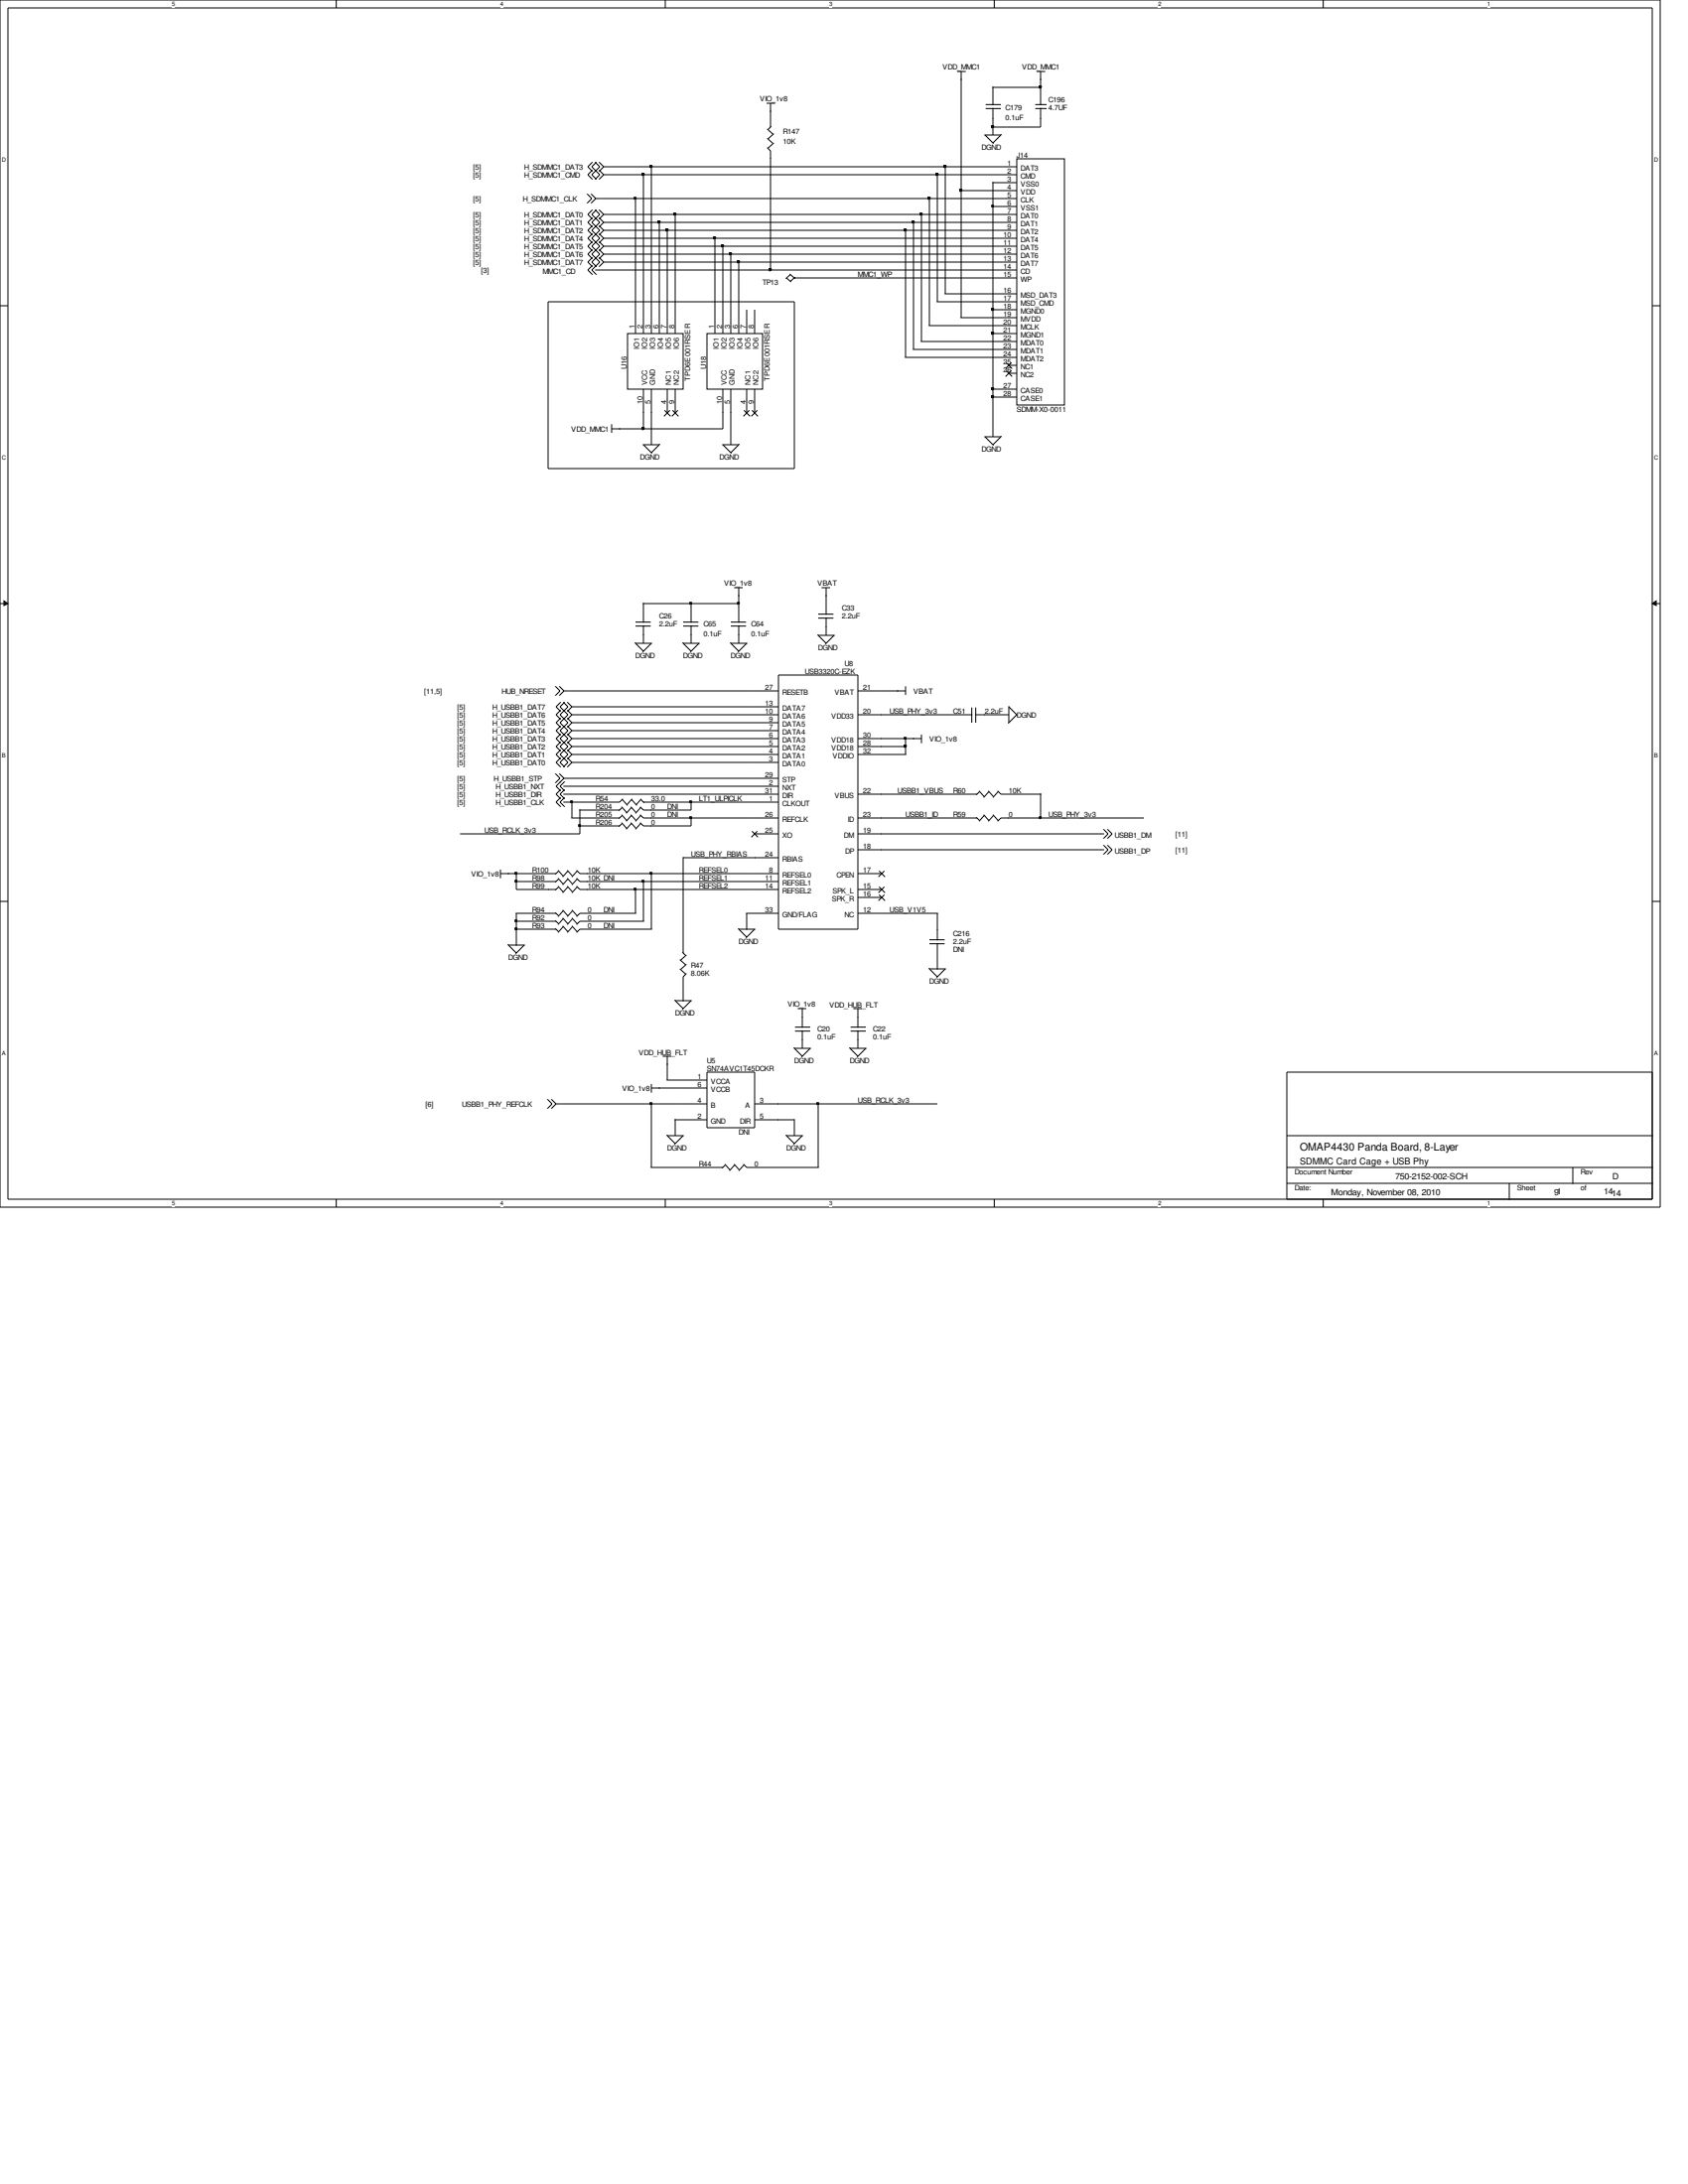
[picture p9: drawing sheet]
<svg xmlns="http://www.w3.org/2000/svg" width="216mm" height="279mm" viewBox="0 0 216 279" stroke-linecap="round" stroke-linejoin="round" font-family="sans-serif">
<path d="M0 0h212.3v154.4h-212.3zM1 1h210.3v152.4h-210.3z" fill="none" stroke="#000" stroke-width=".13"/>
<g fill="#fff">
<path d="M22 .1h.4v.8h-.4z"/>
<path d="M22 153.5h.4v.8h-.4z"/>
</g>
<path d="M43 0v1M43 153.4v1" fill="none" stroke="#000" stroke-width=".13"/>
<g fill="#fff">
<path d="M64 .1h.3v.8h-.3z"/>
<path d="M64 153.5h.3v.8h-.3z"/>
</g>
<path d="M85.1 0v1M85.1 153.4v1" fill="none" stroke="#000" stroke-width=".13"/>
<g fill="#fff">
<path d="M106.1 .1h.3v.8h-.3z"/>
<path d="M106.1 153.5h.3v.8h-.3z"/>
</g>
<path d="M127.2 0v1M127.2 153.4v1" fill="none" stroke="#000" stroke-width=".13"/>
<g fill="#fff">
<path d="M148.2 .1h.3v.8h-.3z"/>
<path d="M148.2 153.5h.3v.8h-.3z"/>
</g>
<path d="M169.2 0v1M169.2 153.4v1" fill="none" stroke="#000" stroke-width=".13"/>
<g fill="#fff">
<path d="M190.2 .1h.4v.8h-.4z"/>
<path d="M190.2 153.5h.4v.8h-.4z"/>
<path d="M.3 20.1h.5v.8h-.5z"/>
<path d="M211.6 20.1h.5v.8h-.5z"/>
<path d="M.3 58.2h.5v.8h-.5z"/>
<path d="M211.6 58.2h.5v.8h-.5z"/>
</g>
<path d="M0 39.1h1M211.3 39.1h1" fill="none" stroke="#000" stroke-width=".13"/>
<g fill="#fff">
<path d="M.3 96.3h.4v.8h-.4z"/>
<path d="M211.6 96.3h.4v.8h-.4z"/>
</g>
<path d="M0 77.2h1M.5 76.9l.5 .3-.5 .3zM211.3 77.2l.5-.3v.6zM211.3 77.2h1" fill="none" stroke="#000" stroke-width=".13"/>
<path d="M.5 76.9l.5 .3-.5 .3zM211.3 77.2l.5-.3v.6z" fill="#000"/>
<g fill="#fff">
<path d="M.3 134.4h.4v.8h-.4z"/>
<path d="M211.6 134.4h.4v.8h-.4z"/>
</g>
<g fill="none" stroke="#000" stroke-width=".13">
<path d="M98 13.2h1.1M98.1 18.9l.5 .4v15.2M98.1 16.5l.8 .7M98.1 17.7l.8 .7M98.6 13.2v3.1M98.6 16.2l-.4 .4M99 18.3l-.8 .7M99 17.1l-.8 .7M122.4 9.1h1.1M122.9 9.1v31.5M125.9 17.3h2.1M126 17.3l1.1 1.1"/>
<path d="M126.1 13.9h1.9M126.1 13.4h1.9M126.8 16.1h.2v.2h-.2zM126.9 11.2h6.2M127 11.1v2.4M127 13.8v3.5M128.1 17.2l-1.1 1.1M132.4 13.9h1.5M132.4 13.4h1.5M132.6 9.1h1.1M132.9 11h.2v.2h-.2zM133.1 9.1v4.4"/>
<path d="M133.1 13.8v2.5h-6.2M70.1 38.6h31.5v21.3h-31.5zM75.1 24.8l.6 .6-.6 .6M75.6 24.8l.6 .6-.6 .6M75.8 32.9l-.6 .6 .6 .6M75.8 30.9l-.6 .6 .6 .6M75.8 29.9l-.6 .6 .6 .6M75.8 27.9l-.6 .5 .6 .6M75.8 31.9l-.6 .6 .6 .6M75.8 28.9l-.6 .6 .6 .6M75.8 34l-.6 .5 .6 .6M75.8 26.8l-.6 .6 .6 .6"/>
<path d="M75.8 21.8l-.6 .6 .6 .5M75.8 20.7l-.6 .6 .6 .6M76.1 26.8l.6 .6-1 1 1 1.1-1 1 1 1-1 1 1 1-1 1 .6 .6M76.1 20.7l.6 .6-1 1.1 .6 .5M76.1 21.8l.6 .6-.6 .5M76.1 25.4h53.9M76.1 34.5h53.9M76.3 26.8l-.6 .6 1 1-1 1.1 1 1-1 1 1 1-1 1 .6 .6M76.3 20.7l-.6 .6 .6 .6M76.6 30.9l.6 .6-.6 .6M76.6 32.9l.6 .6-.6 .6M76.6 27.9l.6 .5-.6 .6"/>
<path d="M76.6 31.9l.6 .6-.6 .6M76.6 29.9l.6 .6-.6 .6M76.6 28.9l.6 .6-.6 .6M76.6 26.8l.6 .6-.6 .6M76.6 21.8l.6 .6-.6 .5M76.6 20.7l.6 .6-.6 .6M77.1 21.3h52.9M77.1 22.4h52.9M77.1 27.4h52.9M77.1 28.4h52.9M77.1 29.5h52.9M77.1 30.5h52.9"/>
<path d="M77.1 31.5h52.9M77.1 32.5h52.9M77.1 33.5h52.9M81.1 25.2h.2v.2h-.2zM81.3 25.3v17.4M82.1 22.2h.2v.2h-.2zM82.3 22.3v20.4M83.2 21.2h.1v.2h-.1zM83.3 21.3v21.4M84.2 28.3h.2v.2h-.2zM84.3 28.4v14.3M85.2 29.3h.2v.2h-.2z"/>
<path d="M85.3 29.4v13.3M86.2 27.3h.2v.2h-.2zM86.4 27.3v15.4M91.3 30.3h.2v.2h-.2zM91.4 30.4v12.3M92.3 31.3h.2v.2h-.2zM92.5 31.4v11.3M93.3 32.4h.2v.1h-.2zM93.5 32.4v10.3M94.3 33.4h.2v.2h-.2zM94.5 33.4v9.3M95.5 39.6v3.1"/>
<path d="M96.5 39.6v3.1M98.4 34.4h.2v.2h-.2zM100.6 35.6l.6 .5M101 35.1l.6 .5M101.1 35.1l-.6 .5M101.5 35.6h28.5M101.6 35.6h.1M101.7 35.5l-.6 .5M115.7 29.3h.2v.2h-.2zM115.8 29.4v16.3M116.7 28.3h.2v.2h-.2zM116.8 28.4v16.3"/>
<path d="M117.7 27.3h.2v.2h-.2zM117.9 27.3v16.4M118.7 25.2h.2v.2h-.2zM118.9 25.3v16.4M119.7 22.2h.2v.2h-.2zM119.8 38.6h10.2M119.9 22.3v16.3M120.7 21.2h.2v.2h-.2zM120.8 37.6h9.2M120.9 21.3v16.3M122.8 24.2h.2v.2h-.2zM122.9 24.4h7.1"/>
<path d="M126.8 39.5h.2v.2h-.2zM126.8 26.3h.2v.1h-.2zM126.9 23.4h3.1M126.9 26.4h3.1M126.9 39.6h3.1M127 23.3v32.6M130 20.3h6.1v31.5h-6.1zM78.2 54.3v1.1M80.3 42.7h7.1v7.1h-7.1zM82.1 54.7h.2v.2h-.2zM82.2 56.9h2.1M82.3 56.9l1.1 1.1"/>
<path d="M82.3 49.8v5.1M83.3 49.8v7.1M84.4 56.8l-1.1 1.1M85 52.5l.8 .8M85.3 49.8v3M85.7 52.5l-.8 .8M86 52.5l.8 .8M86.4 49.8v3M86.7 52.5l-.8 .8M90.4 42.7h7.1v7.1h-7.1zM92.4 56.9h2.1M92.5 49.8v5.1h-14.3"/>
<path d="M92.5 56.9l1.1 1.1M93.5 49.8v7.1M94.6 56.8l-1.1 1.1M95.2 52.5l.7 .8M95.5 49.8v3M95.8 52.5l-.7 .8M96.2 52.5l.7 .8M96.5 49.8v3M96.9 52.5l-.8 .8M115.7 45.7h14.3M116.8 44.7h13.2M117.8 43.7h12.2"/>
<path d="M118.8 41.7h11.2M122.9 40.6h7.1M125.9 55.9h2.1M126 55.9l1.1 1.1M126.8 49.6h.2v.2h-.2zM126.8 42.5h.2v.2h-.2zM126.8 50.6h.2v.2h-.2zM126.9 42.7h3.1M126.9 49.8h3.1M126.9 50.8h3.1M128.1 55.8l-1.1 1.1M128.7 46.4l.8 .8"/>
<path d="M128.7 47.4l.8 .8M129 46.7h1M129 47.8h1M129.4 46.4l-.8 .8M129.4 47.4l-.8 .8M81.3 79.6h1.9M82.2 77.2h12.3M82.3 77.1v2.6M87.4 79.6h1.9M88.2 77.1h.2v.1h-.2zM88.4 77.1v2.6M93.5 79.6h1.9"/>
<path d="M93.9 75.2h1.1M94.3 77.1h.2v.1h-.2zM94.5 75.2v4.5M104.6 78.6h2M104.6 79.1h2M105.1 75.2h1.1M105.7 75.2v3.5M105.7 79v2.3M71 99l.6 .6-.6 .6M71 87.8l.6 .6-.6 .6M71.5 99l.6 .6-1 1 .6 .6M71.5 87.8l.6 .6-.6 .6"/>
<path d="M71.7 96.9l-.6 .6 .6 .6M71.7 94.9l-.6 .6 .6 .6M71.7 92.9l-.6 .6 .6 .6M71.7 93.9l-.6 .6 .6 .6M71.7 91.9l-.6 .6 .6 .5M71.7 95.9l-.6 .6 .6 .6M71.7 90.8l-.6 .6 .6 .6M71.7 89.8l-.6 .6 .6 .6M72.1 89.8l.5 .6-1 1 1 1.1-1 1 1 1-1 1 1 1-1 1 .6 .6M72.1 88.4h27.5M72.1 99.6h27.5M72.2 89.8l-.6 .6 1 1-1 1.1 1 1-1 1 1 1-1 1 1 1-.5 .6"/>
<path d="M72.2 100l-.6 .6 .6 .6M72.6 94.9l.6 .6-.6 .6M72.6 96.9l.6 .6-.6 .6M72.6 92.9l.6 .6-.6 .6M72.6 91.9l.6 .6-.6 .5M72.6 95.9l.6 .6-.6 .6M72.6 93.9l.6 .6-.6 .6M72.6 90.8l.6 .6-.6 .6M72.6 89.8l.6 .6-.6 .6M73.1 94.5h26.5M73.1 91.4h26.5M73.1 95.5h26.5"/>
<path d="M73.1 97.5h26.5M73.1 96.5h26.5M73.1 93.5h26.5M73.1 92.5h26.5M73.1 90.4h26.5M81.2 82.2l1.1 1.1M81.3 82.3h2.1M81.3 80.1h1.9M82.3 80v2.3M83.3 82.3l-1.1 1.1M87.3 82.2l1.1 1.1M87.4 82.3h2.1"/>
<path d="M87.4 80.1h1.9M88.4 80v2.3M89.4 82.3l-1.1 1.1M93.4 82.2l1.1 1.1M93.5 82.3h2.1M93.5 80.1h1.9M94.5 80v2.3M95.5 82.3l-1.1 1.1M99.6 86.4h10.1v32.5h-10.1zM104.6 81.2l1.1 1.1M104.6 81.3h2.2M106.7 81.3l-1.1 1.1"/>
<path d="M109.7 88.4h6.1M109.7 94.5h8.2M109.7 91.4h14.7M109.7 95.5h6.1M109.7 96.5h6.2M115.7 94.3h.2v.2h-.2zM115.7 95.3h.2v.2h-.2zM115.8 87.8v1.1M115.8 94.4v2.1M117.9 94v1.1M124.3 90.5v2M124.7 91.4h4.3"/>
<path d="M124.8 90.5v2M129 90.3v2.2M129 90.4l1.1 1.1M130 91.4l-1.1 1.1M0 115.3h1M64 111.8h7.1M64 111.3v1.1M65.9 112.6h.2v.2h-.2zM65.9 111.6h.2v.2h-.2zM65.9 117.7h.2v.2h-.2zM65.9 118.7h.2v.2h-.2zM66 118.9h5.1"/>
<path d="M66 117.9h5.1M66 116.8h5.1M66 112.8h5.1M66 111.7v2.1h5.1M66 116.8v4.2M71 117.8l.5 .4M71 118.8l.5 .4M71 116.8l.5 .4M71.4 112.4l.7 .7M71.4 111.3l.7 .8M71.4 113.4l.7 .7M71.5 112.4l-.5 .5"/>
<path d="M71.5 111.4l-.5 .4M71.5 113.5l-.5 .4M71.7 101l-.6 .6 .6 .6M71.7 102l-.6 .6 .6 .6M72 117.4l.6 .8M72 118.4l.6 .8M72 116.4l.6 .8M72.1 117.5l-.7 .8M72.1 101.6h27.5M72.1 100.6h27.5M72.1 118.5l-.7 .8M72.1 116.5l-.7 .8"/>
<path d="M72.2 101l-.6 .6 .6 .6M72.2 102l-.6 .6 .6 .6M72.6 112.4l.6 .7M72.6 111.3l.6 .8M72.6 113.4l.6 .7M72.6 112.4l-.6 .8M72.6 111.4l-.6 .8M72.6 113.5l-.6 .7M73 102.5h.2v.1h-.2zM73.1 104.6h6.1M73.2 117.4l.6 .8M73.2 118.4l.6 .8"/>
<path d="M73.2 116.4l.6 .8M73.2 102.5v2.1M73.2 117.5l-.6 .8M73.2 118.5l-.6 .8M73.2 116.5l-.6 .8M73.7 111.3l.5 .5h25.4M73.7 113.4l.5 .4h25.4M73.7 112.4l.5 .4h25.4M73.8 112.4l-.6 .8M73.8 111.4l-.6 .8M73.8 113.5l-.6 .7M74 105.5h.2v.2h-.2z"/>
<path d="M74.1 105.7h5.1M74.1 103.6h5.1M74.2 103.5v3.2h-15.4M79.5 104.2l.7 .8M79.5 105.2l.7 .8M79.5 103.2l.7 .8M79.6 104.3l-.4 .4M79.6 103.3l-.4 .4M79.6 105.3l-.4 .4M79.6 102.3l.7 .7M79.7 102.2l-.5 .4h-7.1M80.7 104.2l.7 .8"/>
<path d="M80.7 105.2l.7 .8M80.7 103.2l.7 .8M80.8 104.3l-.7 .8M80.8 105.3l-.7 .8M80.8 103.3l-.7 .8M80.8 102.3l.6 .7M80.9 102.2l-.7 .8M81.1 113.6h.2v.2h-.2zM81.3 113.7v3.1M81.4 116.8h-7.2l-.5 .5M81.9 104.2l.4 .4h17.3M82 102.3l.4 .4"/>
<path d="M82 104.3l-.7 .8M82 105.3l-.7 .8M82 103.3l-.7 .8M82 102.2l-.6 .8M82.1 112.6h.2v.2h-.2zM82.3 102.6h17.3M82.3 112.7v5.2M82.4 117.9h-8.2l-.5 .4M83.2 111.6h.1v.2h-.1zM83.3 111.7v7.2M83.4 118.9h-9.2l-.5 .4M87.4 109.7h12.2"/>
<path d="M87.4 109.6v12.3M88.2 102.5h.2v.1h-.2zM88.2 104.5h.2v.2h-.2zM88.4 104.6v1.1h-6.1l-.4-.5M88.4 102.5v1.1h-6.1l-.4-.4M94.4 118.8l1.1 1.1M94.5 118.9h2.1M95.4 116.8h4.2M95.5 116.8v2.2M96.2 106.3l.7 .8M96.5 118.9l-1.1 1.1M96.5 106.7h3.1"/>
<path d="M96.9 106.3l-.8 .8M109.7 111.8h3.1M109.7 101.6h15.3M109.7 104.6h15.3M109.7 106.7h31.5M109.7 113.8h3.1M109.7 114.8h3.1M109.7 116.8h10.3M109.7 108.7h31.5M112.4 113.5l.8 .7M112.4 114.5l.8 .7M112.4 111.4l.8 .8"/>
<path d="M113.1 113.5l-.7 .7M113.1 114.5l-.7 .7M113.1 111.4l-.7 .8M119.9 116.8v3.5M124.9 104.6l.4 .4M125.2 101.2l.7 .7M125.3 101.3l-.4 .4M125.8 104.2l.7 .8M125.9 104.3l-.7 .8M126.4 101.2l.7 .7M126.5 101.3l-.7 .7M127 104.2l.7 .8"/>
<path d="M127.1 104.3l-.7 .8M127.6 101.2l.4 .4h5.2M127.7 101.3l-.7 .7M132.9 104.5h.2v.2h-.2zM133.1 101.5v3.1M141.1 106.1l.6 .6-.6 .6M141.1 108.1l.6 .6-.6 .6M141.6 106.1l.6 .6-.6 .6M141.6 108.1l.6 .6-.6 .6M146.3 104.6h-18.3l-.4 .5M211.3 115.3h1M64.9 120.8l1.1 1.1"/>
<path d="M65 120.9h2.1M67.1 120.9l-1.1 1.1M83.3 139.2h7.1M83.3 138.7v1.1M84.8 135.1h1.1M85.3 138.2h5.1M85.3 135.1v3.1M86.3 127.9l1.1 1.1M86.4 128h2.1M87 124l.7 .6M87 122.8l.7 .6M87.3 121.8l.4 .5"/>
<path d="M87.8 124.5l-.4 .5v3.1M87.8 123.4l-.8 .6M87.8 122.2l-.8 .7M88.4 128l-1.1 1.1M90.4 137.2h6.1v7.1h-6.1zM101.5 134l1.1 1.1M101.6 134.1h2.1M101.7 131.4h1.9M101.7 131.9h1.9M102 129h1.1M102.6 129v2.5M102.6 131.8v2.3"/>
<path d="M103.6 134.1l-1.1 1.1M108.6 134l1.1 1.1M108.7 134.1h2.1M108.8 131.4h1.9M108.8 131.9h1.9M109.1 129h1.1M109.7 129v2.5M109.7 131.8v2.3M110.7 134.1l-1.1 1.1M118.8 123.9l1.1 1.1M118.9 124h2.1M118.9 120.2h1.9"/>
<path d="M118.9 120.7h1.9M119.9 120.7v3.3M120.9 124l-1.1 1.1M164.6 137.2h46.7v16.2h-46.7zM70 140.6l.6 .6-.6 .6M70.5 140.6l.6 .6-.6 .6M71 141.2h19.4M83.2 141.1h.1v.2h-.1zM83.2 149.4h9.3M83.3 141.1v8.3M85.3 145.2l1.1 1.1M85.3 145.3h2.2"/>
<path d="M86.3 143.3h4.1M86.4 143.2v2.1M87.4 145.3l-1.1 1.1M92.7 148.9l.7 .8M92.8 149l-.4 .4M93.9 148.9l.7 .8M94 149l-.7 .8M95.1 148.9l.4 .5h9.2M95.2 149l-.7 .8M96.5 141.2h23.4M96.5 143.3h5.1M100.5 145.2l1.1 1.1"/>
<path d="M100.6 145.3h2.1M101.6 143.2v2.1M102.6 145.3l-1.1 1.1M104.5 141.1h.2v.2h-.2zM104.6 141.1v8.3M164.6 145.3h46.8M164.6 149.4h46.8M164.6 151.4h46.8M193 151.4v2.1M201.2 149.4v2.1"/>
</g>
<g fill="#000">
<path d="M126.8 16.1h.2v.2h-.2z" fill-rule="evenodd"/>
<path d="M126.8 16.1h.2v.2h-.2z" fill-rule="evenodd"/>
<path d="M126.8 16.1h.2v.2h-.2z" fill-rule="evenodd"/>
<path d="M132.9 11h.2v.2h-.2z" fill-rule="evenodd"/>
<path d="M132.9 11h.2v.2h-.2z" fill-rule="evenodd"/>
<path d="M132.9 11h.2v.2h-.2z" fill-rule="evenodd"/>
<path d="M81.1 25.2h.2v.2h-.2z" fill-rule="evenodd"/>
<path d="M82.1 22.2h.2v.2h-.2z" fill-rule="evenodd"/>
<path d="M82.1 22.2h.2v.2h-.2z" fill-rule="evenodd"/>
<path d="M82.1 22.2h.2v.2h-.2z" fill-rule="evenodd"/>
<path d="M83.2 21.2h.1v.2h-.1z" fill-rule="evenodd"/>
<path d="M83.2 21.2h.1v.2h-.1z" fill-rule="evenodd"/>
<path d="M84.2 28.3h.2v.2h-.2z" fill-rule="evenodd"/>
<path d="M84.2 28.3h.2v.2h-.2z" fill-rule="evenodd"/>
<path d="M84.2 28.3h.2v.2h-.2z" fill-rule="evenodd"/>
<path d="M85.2 29.3h.2v.2h-.2z" fill-rule="evenodd"/>
<path d="M85.2 29.3h.2v.2h-.2z" fill-rule="evenodd"/>
<path d="M85.2 29.3h.2v.2h-.2z" fill-rule="evenodd"/>
<path d="M86.2 27.3h.2v.2h-.2z" fill-rule="evenodd"/>
<path d="M86.2 27.3h.2v.2h-.2z" fill-rule="evenodd"/>
<path d="M91.3 30.3h.2v.2h-.2z" fill-rule="evenodd"/>
<path d="M91.3 30.3h.2v.2h-.2z" fill-rule="evenodd"/>
<path d="M92.3 31.3h.2v.2h-.2z" fill-rule="evenodd"/>
<path d="M92.3 31.3h.2v.2h-.2z" fill-rule="evenodd"/>
<path d="M93.3 32.4h.2v.1h-.2z" fill-rule="evenodd"/>
<path d="M93.3 32.4h.2v.1h-.2z" fill-rule="evenodd"/>
<path d="M94.3 33.4h.2v.2h-.2z" fill-rule="evenodd"/>
<path d="M94.3 33.4h.2v.2h-.2z" fill-rule="evenodd"/>
<path d="M98.4 34.4h.2v.2h-.2z" fill-rule="evenodd"/>
<path d="M98.4 34.4h.2v.2h-.2z" fill-rule="evenodd"/>
<path d="M98.4 34.4h.2v.2h-.2z" fill-rule="evenodd"/>
<path d="M115.7 29.3h.2v.2h-.2z" fill-rule="evenodd"/>
<path d="M115.7 29.3h.2v.2h-.2z" fill-rule="evenodd"/>
<path d="M116.7 28.3h.2v.2h-.2z" fill-rule="evenodd"/>
<path d="M116.7 28.3h.2v.2h-.2z" fill-rule="evenodd"/>
<path d="M117.7 27.3h.2v.2h-.2z" fill-rule="evenodd"/>
<path d="M117.7 27.3h.2v.2h-.2z" fill-rule="evenodd"/>
<path d="M118.7 25.2h.2v.2h-.2z" fill-rule="evenodd"/>
<path d="M118.7 25.2h.2v.2h-.2z" fill-rule="evenodd"/>
<path d="M118.7 25.2h.2v.2h-.2z" fill-rule="evenodd"/>
<path d="M119.7 22.2h.2v.2h-.2z" fill-rule="evenodd"/>
<path d="M119.7 22.2h.2v.2h-.2z" fill-rule="evenodd"/>
<path d="M119.7 22.2h.2v.2h-.2z" fill-rule="evenodd"/>
<path d="M120.7 21.2h.2v.2h-.2z" fill-rule="evenodd"/>
<path d="M120.7 21.2h.2v.2h-.2z" fill-rule="evenodd"/>
<path d="M120.7 21.2h.2v.2h-.2z" fill-rule="evenodd"/>
<path d="M122.8 24.2h.2v.2h-.2z" fill-rule="evenodd"/>
<path d="M122.8 24.2h.2v.2h-.2z" fill-rule="evenodd"/>
<path d="M122.8 24.2h.2v.2h-.2z" fill-rule="evenodd"/>
<path d="M126.8 39.5h.2v.2h-.2z" fill-rule="evenodd"/>
<path d="M126.8 39.5h.2v.2h-.2z" fill-rule="evenodd"/>
<path d="M126.8 26.3h.2v.1h-.2z" fill-rule="evenodd"/>
<path d="M82.1 54.7h.2v.2h-.2z" fill-rule="evenodd"/>
<path d="M82.1 54.7h.2v.2h-.2z" fill-rule="evenodd"/>
<path d="M82.1 54.7h.2v.2h-.2z" fill-rule="evenodd"/>
<path d="M126.8 49.6h.2v.2h-.2z" fill-rule="evenodd"/>
<path d="M126.8 49.6h.2v.2h-.2z" fill-rule="evenodd"/>
<path d="M126.8 42.5h.2v.2h-.2z" fill-rule="evenodd"/>
<path d="M126.8 42.5h.2v.2h-.2z" fill-rule="evenodd"/>
<path d="M126.8 42.5h.2v.2h-.2z" fill-rule="evenodd"/>
<path d="M126.8 50.6h.2v.2h-.2z" fill-rule="evenodd"/>
<path d="M126.8 50.6h.2v.2h-.2z" fill-rule="evenodd"/>
<path d="M126.8 49.6h.2v.2h-.2z" fill-rule="evenodd"/>
<path d="M126.8 50.6h.2v.2h-.2z" fill-rule="evenodd"/>
<path d="M88.2 77.1h.2v.1h-.2z" fill-rule="evenodd"/>
<path d="M94.3 77.1h.2v.1h-.2z" fill-rule="evenodd"/>
<path d="M115.7 94.3h.2v.2h-.2z" fill-rule="evenodd"/>
<path d="M115.7 95.3h.2v.2h-.2z" fill-rule="evenodd"/>
<path d="M115.7 95.3h.2v.2h-.2z" fill-rule="evenodd"/>
<path d="M115.7 95.3h.2v.2h-.2z" fill-rule="evenodd"/>
<path d="M65.9 112.6h.2v.2h-.2z" fill-rule="evenodd"/>
<path d="M65.9 111.6h.2v.2h-.2z" fill-rule="evenodd"/>
<path d="M65.9 117.7h.2v.2h-.2z" fill-rule="evenodd"/>
<path d="M65.9 118.7h.2v.2h-.2z" fill-rule="evenodd"/>
<path d="M73 102.5h.2v.1h-.2z" fill-rule="evenodd"/>
<path d="M74 105.5h.2v.2h-.2z" fill-rule="evenodd"/>
<path d="M81.1 113.6h.2v.2h-.2z" fill-rule="evenodd"/>
<path d="M82.1 112.6h.2v.2h-.2z" fill-rule="evenodd"/>
<path d="M83.2 111.6h.1v.2h-.1z" fill-rule="evenodd"/>
<path d="M88.2 102.5h.2v.1h-.2z" fill-rule="evenodd"/>
<path d="M88.2 104.5h.2v.2h-.2z" fill-rule="evenodd"/>
<path d="M132.9 104.5h.2v.2h-.2z" fill-rule="evenodd"/>
<path d="M83.2 141.1h.1v.2h-.1z" fill-rule="evenodd"/>
<path d="M104.5 141.1h.2v.2h-.2z" fill-rule="evenodd"/>
</g>
<text font-size="1.4" x="166.3" y="147.2">OMAP4430 Panda Board, 8-Layer</text>
<text font-size="1.2" x="166.3" y="149">SDMMC Card Cage + USB Phy</text>
<g font-size="1.1">
<text x="170.3" y="152.9">Monday, November 08, 2010</text>
<text x="178.5" y="150.9">750-2152-002-SCH</text>
<text x="198.8" y="152.9">91</text>
<text x="205.1" y="152.8">1414</text>
<text x="206.2" y="150.9">D</text>
</g>
<g font-size=".9">
<text x="120.6" y="8.9">VDD_MMC1</text>
<text x="130.7" y="8.9">VDD_MMC1</text>
<text x="97.2" y="13">VIO_1v8</text>
<text x="100.2" y="17.2">R147</text>
<text x="128.6" y="14.1">C179</text>
<text x="128.6" y="15.3">0.1uF</text>
<text x="134.1" y="13.1">C196</text>
<text x="134.1" y="14.1">4.7UF</text>
<text x="60.5" y="22.7">[5]</text>
<text x="60.5" y="21.7">[5]</text>
<text x="67.1" y="22.8">H_SDMMC1_CMD</text>
<text x="67.1" y="21.8">H_SDMMC1_DAT3</text>
<text x="100.2" y="18.4">10K</text>
<text x="125.6" y="19.2">DGND</text>
<text x="128.9" y="21.3">1</text>
<text x="128.9" y="22.3">2</text>
<text x="128.9" y="23.3">3</text>
<text x="130" y="20.2">J14</text>
<text x="130.6" y="21.8">DAT3</text>
<text x="130.6" y="22.9">CMD</text>
<text x="130.6" y="23.9">VSS0</text>
<text x="60.5" y="27.8">[5]</text>
<text x="60.5" y="28.8">[5]</text>
<text x="60.5" y="29.8">[5]</text>
<text x="60.5" y="25.7">[5]</text>
<text x="66.9" y="25.8">H_SDMMC1_CLK</text>
<text x="67.1" y="27.9">H_SDMMC1_DAT0</text>
<text x="67.1" y="28.9">H_SDMMC1_DAT1</text>
<text x="67.1" y="29.9">H_SDMMC1_DAT2</text>
<text x="128.9" y="24.3">4</text>
<text x="128.9" y="25.3">5</text>
<text x="128.9" y="26.3">6</text>
<text x="128.9" y="27.3">7</text>
<text x="128.9" y="28.4">8</text>
<text x="128.9" y="29.4">9</text>
<text x="130.6" y="24.9">VDD</text>
<text x="130.6" y="25.9">CLK</text>
<text x="130.6" y="26.9">VSS1</text>
<text x="130.6" y="27.9">DAT0</text>
<text x="130.6" y="29">DAT1</text>
<text x="130.6" y="30">DAT2</text>
<text x="60.5" y="33.9">[5]</text>
<text x="60.5" y="30.8">[5]</text>
<text x="60.5" y="31.8">[5]</text>
<text x="60.5" y="32.9">[5]</text>
<text x="61.6" y="34.9">[3]</text>
<text x="67.1" y="34">H_SDMMC1_DAT7</text>
<text x="67.1" y="30.9">H_SDMMC1_DAT4</text>
<text x="67.1" y="31.9">H_SDMMC1_DAT5</text>
<text x="67.1" y="32.9">H_SDMMC1_DAT6</text>
<text x="69.4" y="35.1">MMC1_CD</text>
<text x="109.7" y="35.5">MMC1_WP</text>
<text x="128.4" y="30.4">10</text>
<text x="128.4" y="31.4">11</text>
<text x="128.4" y="32.4">12</text>
<text x="128.4" y="33.4">13</text>
<text x="128.4" y="34.5">14</text>
<text x="128.4" y="35.5">15</text>
<text x="130.6" y="31">DAT4</text>
<text x="130.6" y="32">DAT5</text>
<text x="130.6" y="33">DAT6</text>
<text x="130.6" y="34">DAT7</text>
<text x="130.6" y="35.1">CD</text>
<text x="81.2" y="42" transform="rotate(-90 81.2 42)">1</text>
<text x="82.2" y="42" transform="rotate(-90 82.2 42)">2</text>
<text x="83.2" y="42" transform="rotate(-90 83.2 42)">3</text>
<text x="84.2" y="42" transform="rotate(-90 84.2 42)">6</text>
<text x="85.3" y="42" transform="rotate(-90 85.3 42)">7</text>
<text x="86.3" y="42" transform="rotate(-90 86.3 42)">8</text>
<text x="91.4" y="42" transform="rotate(-90 91.4 42)">1</text>
<text x="92.4" y="42" transform="rotate(-90 92.4 42)">2</text>
<text x="93.4" y="42" transform="rotate(-90 93.4 42)">3</text>
<text x="94.4" y="42" transform="rotate(-90 94.4 42)">6</text>
<text x="95.4" y="42" transform="rotate(-90 95.4 42)">7</text>
<text x="96.4" y="42" transform="rotate(-90 96.4 42)">8</text>
<text x="97.5" y="36.5">TP13</text>
<text x="128.4" y="37.5">16</text>
<text x="128.4" y="38.5">17</text>
<text x="128.4" y="39.5">18</text>
<text x="128.4" y="40.6">19</text>
<text x="128.4" y="41.6">20</text>
<text x="130.6" y="36.1">WP</text>
<text x="130.6" y="38.1">MSD_DAT3</text>
<text x="130.6" y="39.1">MSD_CMD</text>
<text x="130.6" y="40.1">MGND0</text>
<text x="130.6" y="41.1">MVDD</text>
<text x="80.2" y="47.2" transform="rotate(-90 80.2 47.2)">U16</text>
<text x="81.8" y="44.7" transform="rotate(-90 81.8 44.7)">IO1</text>
<text x="82.8" y="44.7" transform="rotate(-90 82.8 44.7)">IO2</text>
<text x="83.8" y="44.7" transform="rotate(-90 83.8 44.7)">IO3</text>
<text x="84.8" y="44.7" transform="rotate(-90 84.8 44.7)">IO4</text>
<text x="85.9" y="44.7" transform="rotate(-90 85.9 44.7)">IO5</text>
<text x="86.9" y="44.7" transform="rotate(-90 86.9 44.7)">IO6</text>
<text x="90.3" y="47.2" transform="rotate(-90 90.3 47.2)">U18</text>
<text x="91.9" y="44.7" transform="rotate(-90 91.9 44.7)">IO1</text>
<text x="93" y="44.7" transform="rotate(-90 93 44.7)">IO2</text>
<text x="94" y="44.7" transform="rotate(-90 94 44.7)">IO3</text>
<text x="95" y="44.7" transform="rotate(-90 95 44.7)">IO4</text>
<text x="96" y="44.7" transform="rotate(-90 96 44.7)">IO5</text>
<text x="97" y="44.7" transform="rotate(-90 97 44.7)">IO6</text>
<text x="128.4" y="42.6">21</text>
<text x="128.4" y="43.6">22</text>
<text x="128.4" y="44.6">23</text>
<text x="128.4" y="45.6">24</text>
<text x="128.4" y="46.7">25</text>
<text x="128.4" y="47.7">26</text>
<text x="130.6" y="42.2">MCLK</text>
<text x="130.6" y="43.2">MGND1</text>
<text x="130.6" y="44.2">MDAT0</text>
<text x="130.6" y="45.2">MDAT1</text>
<text x="130.6" y="46.2">MDAT2</text>
<text x="130.6" y="47.2">NC1</text>
<text x="82.2" y="51.6" transform="rotate(-90 82.2 51.6)">10</text>
<text x="82.8" y="49.3" transform="rotate(-90 82.8 49.3)">VCC</text>
<text x="83.2" y="51.6" transform="rotate(-90 83.2 51.6)">5</text>
<text x="83.8" y="49.3" transform="rotate(-90 83.8 49.3)">GND</text>
<text x="85.3" y="51.6" transform="rotate(-90 85.3 51.6)">4</text>
<text x="85.9" y="49.3" transform="rotate(-90 85.9 49.3)">NC1</text>
<text x="86.3" y="51.6" transform="rotate(-90 86.3 51.6)">9</text>
<text x="86.9" y="49.3" transform="rotate(-90 86.9 49.3)">NC2</text>
<text x="88.3" y="48.8" transform="rotate(-90 88.3 48.8)">TPD6E001RSER</text>
<text x="92.4" y="51.6" transform="rotate(-90 92.4 51.6)">10</text>
<text x="93" y="49.3" transform="rotate(-90 93 49.3)">VCC</text>
<text x="93.4" y="51.6" transform="rotate(-90 93.4 51.6)">5</text>
<text x="94" y="49.3" transform="rotate(-90 94 49.3)">GND</text>
<text x="95.4" y="51.6" transform="rotate(-90 95.4 51.6)">4</text>
<text x="96" y="49.3" transform="rotate(-90 96 49.3)">NC1</text>
<text x="96.4" y="51.6" transform="rotate(-90 96.4 51.6)">9</text>
<text x="97" y="49.3" transform="rotate(-90 97 49.3)">NC2</text>
<text x="98.5" y="48.8" transform="rotate(-90 98.5 48.8)">TPD6E001RSER</text>
<text x="128.4" y="49.7">27</text>
<text x="128.4" y="50.7">28</text>
<text x="130" y="52.7">SDMM-X0-0011</text>
<text x="130.6" y="48.3">NC2</text>
<text x="130.6" y="50.3">CASE0</text>
<text x="130.6" y="51.3">CASE1</text>
<text x="73.1" y="55.2">VDD_MMC1</text>
<text x="81.9" y="58.8">DGND</text>
<text x="92" y="58.8">DGND</text>
<text x="125.6" y="57.8">DGND</text>
<text x="92.6" y="74.9">VIO_1v8</text>
<text x="104.6" y="74.9">VBAT</text>
<text x="84.3" y="79.2">C26</text>
<text x="84.3" y="80.2">2.2uF</text>
<text x="90" y="80.2">C65</text>
<text x="90" y="81.4">0.1uF</text>
<text x="96.1" y="80.2">C64</text>
<text x="96.1" y="81.4">0.1uF</text>
<text x="104.6" y="83.2">DGND</text>
<text x="107.7" y="78.1">C33</text>
<text x="107.7" y="79.2">2.2uF</text>
<text x="54.3" y="88.7">[11,5]</text>
<text x="64.2" y="88.8">HUB_NRESET</text>
<text x="81.3" y="84.2">DGND</text>
<text x="87.4" y="84.2">DGND</text>
<text x="93.5" y="84.2">DGND</text>
<text x="97.9" y="88.3">27</text>
<text x="100.1" y="88.9">RESETB</text>
<text x="103" y="86.3">USB3320C-EZK</text>
<text x="106.8" y="88.9">VBAT</text>
<text x="108" y="85.3">U8</text>
<text x="110.4" y="88.3">21</text>
<text x="116.8" y="88.7">VBAT</text>
<text x="58.5" y="95.8">[5]</text>
<text x="58.5" y="94.8">[5]</text>
<text x="58.5" y="91.8">[5]</text>
<text x="58.5" y="90.8">[5]</text>
<text x="58.5" y="93.8">[5]</text>
<text x="58.5" y="92.8">[5]</text>
<text x="63" y="95.9">H_USBB1_DAT2</text>
<text x="63" y="94.9">H_USBB1_DAT3</text>
<text x="63" y="91.9">H_USBB1_DAT6</text>
<text x="63" y="90.8">H_USBB1_DAT7</text>
<text x="63" y="93.9">H_USBB1_DAT4</text>
<text x="63" y="92.9">H_USBB1_DAT5</text>
<text x="97.9" y="91.4">10</text>
<text x="97.9" y="90.3">13</text>
<text x="98.4" y="95.4">5</text>
<text x="98.4" y="94.4">6</text>
<text x="98.4" y="93.4">7</text>
<text x="98.4" y="92.4">9</text>
<text x="100.1" y="95">DATA3</text>
<text x="100.1" y="94">DATA4</text>
<text x="100.1" y="93">DATA5</text>
<text x="100.1" y="91.9">DATA6</text>
<text x="100.1" y="90.9">DATA7</text>
<text x="106.3" y="91.9">VDD33</text>
<text x="106.3" y="95">VDD18</text>
<text x="110.4" y="91.4">20</text>
<text x="110.4" y="95.4">28</text>
<text x="110.4" y="94.4">30</text>
<text x="113.8" y="91.4">USB_PHY_3v3</text>
<text x="118.9" y="94.8">VIO_1v8</text>
<text x="121.9" y="91.4">C51</text>
<text x="126" y="91.4">2.2uF</text>
<text x="130" y="91.8">DGND</text>
<text x="58.5" y="97.9">[5]</text>
<text x="58.5" y="96.9">[5]</text>
<text x="58.5" y="99.9">[5]</text>
<text x="58.5" y="100.9">[5]</text>
<text x="58.5" y="101.9">[5]</text>
<text x="63" y="98">H_USBB1_DAT0</text>
<text x="63" y="96.9">H_USBB1_DAT1</text>
<text x="63.2" y="100">H_USBB1_STP</text>
<text x="63.4" y="101">H_USBB1_NXT</text>
<text x="97.9" y="101.5">31</text>
<text x="97.9" y="99.5">29</text>
<text x="98.4" y="100.5">2</text>
<text x="98.4" y="97.5">3</text>
<text x="98.4" y="96.4">4</text>
<text x="100.1" y="101.1">NXT</text>
<text x="100.1" y="100.1">STP</text>
<text x="100.1" y="98">DATA0</text>
<text x="100.1" y="97">DATA1</text>
<text x="100.1" y="96">DATA2</text>
<text x="106.3" y="96">VDD18</text>
<text x="106.5" y="97">VDDIO</text>
<text x="110.4" y="101.5">22</text>
<text x="110.4" y="96.4">32</text>
<text x="114.8" y="101.5">USBB1_VBUS</text>
<text x="121.9" y="101.5">R60</text>
<text x="129" y="101.5">10K</text>
<text x="58.5" y="103">[5]</text>
<text x="62" y="106.6">USB_RCLK_3v3</text>
<text x="63.4" y="102">H_USBB1_DIR</text>
<text x="63.4" y="103">H_USBB1_CLK</text>
<text x="76.2" y="104.6">R205</text>
<text x="76.2" y="105.6">R206</text>
<text x="76.2" y="103.5">R204</text>
<text x="76.2" y="102.5">R54</text>
<text x="83.3" y="102.5">33.0</text>
<text x="83.3" y="104.6">0</text>
<text x="83.3" y="105.6">0</text>
<text x="83.3" y="103.5">0</text>
<text x="85.3" y="104.6">DNI</text>
<text x="85.3" y="103.5">DNI</text>
<text x="89.4" y="102.5">LT1_ULPICLK</text>
<text x="97.9" y="104.6">26</text>
<text x="97.9" y="106.6">25</text>
<text x="98.4" y="102.5">1</text>
<text x="100.1" y="105.2">REFCLK</text>
<text x="100.1" y="103.1">CLKOUT</text>
<text x="100.1" y="102.1">DIR</text>
<text x="100.1" y="107.2">XO</text>
<text x="106.8" y="102.1">VBUS</text>
<text x="107.9" y="107.2">DM</text>
<text x="108.5" y="105.2">ID</text>
<text x="110.4" y="104.6">23</text>
<text x="110.4" y="106.6">19</text>
<text x="115.8" y="104.6">USBB1_ID</text>
<text x="121.9" y="104.6">R59</text>
<text x="129" y="104.6">0</text>
<text x="134.1" y="104.6">USB_PHY_3v3</text>
<text x="142.6" y="107.2">USBB1_DM</text>
<text x="150.4" y="107">[11]</text>
<text x="60.3" y="112.1">VIO_1v8</text>
<text x="68.1" y="112.7">R98</text>
<text x="68.1" y="111.7">R100</text>
<text x="68.1" y="113.7">R99</text>
<text x="75.2" y="111.7">10K</text>
<text x="75.2" y="112.7">10K DNI</text>
<text x="75.2" y="113.7">10K</text>
<text x="88.4" y="109.6">USB_PHY_RBIAS</text>
<text x="89.4" y="111.7">REFSEL0</text>
<text x="89.4" y="112.7">REFSEL1</text>
<text x="89.4" y="113.7">REFSEL2</text>
<text x="97.9" y="112.7">11</text>
<text x="97.9" y="113.7">14</text>
<text x="97.9" y="109.6">24</text>
<text x="98.4" y="111.7">8</text>
<text x="100.1" y="112.3">REFSEL0</text>
<text x="100.1" y="113.3">REFSEL1</text>
<text x="100.1" y="110.2">RBIAS</text>
<text x="107" y="112.3">CPEN</text>
<text x="108.1" y="109.2">DP</text>
<text x="110.4" y="113.7">15</text>
<text x="110.4" y="108.6">18</text>
<text x="110.4" y="111.7">17</text>
<text x="142.6" y="109.2">USBB1_DP</text>
<text x="150.4" y="109.1">[11]</text>
<text x="68.1" y="117.8">R92</text>
<text x="68.1" y="118.8">R93</text>
<text x="68.1" y="116.8">R94</text>
<text x="75.2" y="117.8">0</text>
<text x="75.2" y="118.8">0</text>
<text x="75.2" y="116.8">0</text>
<text x="77.2" y="118.8">DNI</text>
<text x="77.2" y="116.8">DNI</text>
<text x="97.9" y="116.8">33</text>
<text x="100.1" y="114.3">REFSEL2</text>
<text x="100.1" y="117.3">GND/FLAG</text>
<text x="106.4" y="115.3">SPK_R</text>
<text x="106.5" y="114.3">SPK_L</text>
<text x="108" y="117.3">NC</text>
<text x="110.4" y="114.7">16</text>
<text x="110.4" y="116.8">12</text>
<text x="113.8" y="116.8">USB_V1V5</text>
<text x="121.9" y="119.8">C216</text>
<text x="65" y="122.9">DGND</text>
<text x="88.4" y="123.9">R47</text>
<text x="88.4" y="124.9">8.06K</text>
<text x="94.5" y="120.8">DGND</text>
<text x="118.9" y="125.9">DGND</text>
<text x="121.9" y="120.8">2.2uF</text>
<text x="121.9" y="121.8">DNI</text>
<text x="86.4" y="130">DGND</text>
<text x="100.8" y="128.8">VIO_1v8</text>
<text x="104.6" y="132">C20</text>
<text x="106.1" y="128.9">VDD_HUB_FLT</text>
<text x="111.7" y="132">C22</text>
<text x="81.7" y="135">VDD_HUB_FLT</text>
<text x="90.4" y="136.1">U5</text>
<text x="90.4" y="137.1">SN74AVC1T45DCKR</text>
<text x="101.6" y="136.1">DGND</text>
<text x="104.6" y="132.9">0.1uF</text>
<text x="108.7" y="136.1">DGND</text>
<text x="111.7" y="132.9">0.1uF</text>
<text x="54.4" y="141.6">[6]</text>
<text x="59.1" y="141.6">USBB1_PHY_REFCLK</text>
<text x="79.6" y="139.5">VIO_1v8</text>
<text x="89.2" y="141.1">4</text>
<text x="89.2" y="138.1">1</text>
<text x="89.2" y="143.2">2</text>
<text x="89.2" y="139.1">6</text>
<text x="90.9" y="141.7">B</text>
<text x="90.9" y="138.7">VCCA</text>
<text x="90.9" y="143.8">GND</text>
<text x="90.9" y="139.7">VCCB</text>
<text x="94.7" y="143.8">DIR</text>
<text x="95.3" y="141.7">A</text>
<text x="97.2" y="141.1">3</text>
<text x="97.2" y="143.2">5</text>
<text x="109.7" y="141.1">USB_RCLK_3v3</text>
<text x="85.3" y="147.2">DGND</text>
<text x="89.4" y="149.3">R44</text>
<text x="94.5" y="145.2">DNI</text>
<text x="96.5" y="149.3">0</text>
<text x="100.6" y="147.2">DGND</text>
<text x="165.6" y="152.3">Date:</text>
<text x="165.6" y="150.3">Document Number</text>
<text x="194.1" y="152.3">Sheet</text>
<text x="202.2" y="150.3">Rev</text>
<text x="202.2" y="152.3">of</text>
</g>
<g font-size=".8">
<text x="22" y=".8">5</text>
<text x="64" y=".8">4</text>
<text x="106.1" y=".8">3</text>
<text x="148.2" y=".8">2</text>
<text x="190.2" y=".8">1</text>
<text x=".3" y="20.7">D</text>
<text x="211.6" y="20.7">D</text>
<text x=".3" y="58.8">C</text>
<text x="211.6" y="58.8">C</text>
<text x=".3" y="96.9">B</text>
<text x="211.6" y="96.9">B</text>
<text x=".3" y="135">A</text>
<text x="211.6" y="135">A</text>
<text x="22" y="154.2">5</text>
<text x="64" y="154.2">4</text>
<text x="106.1" y="154.2">3</text>
<text x="148.2" y="154.2">2</text>
<text x="190.2" y="154.2">1</text>
</g>
</svg>
